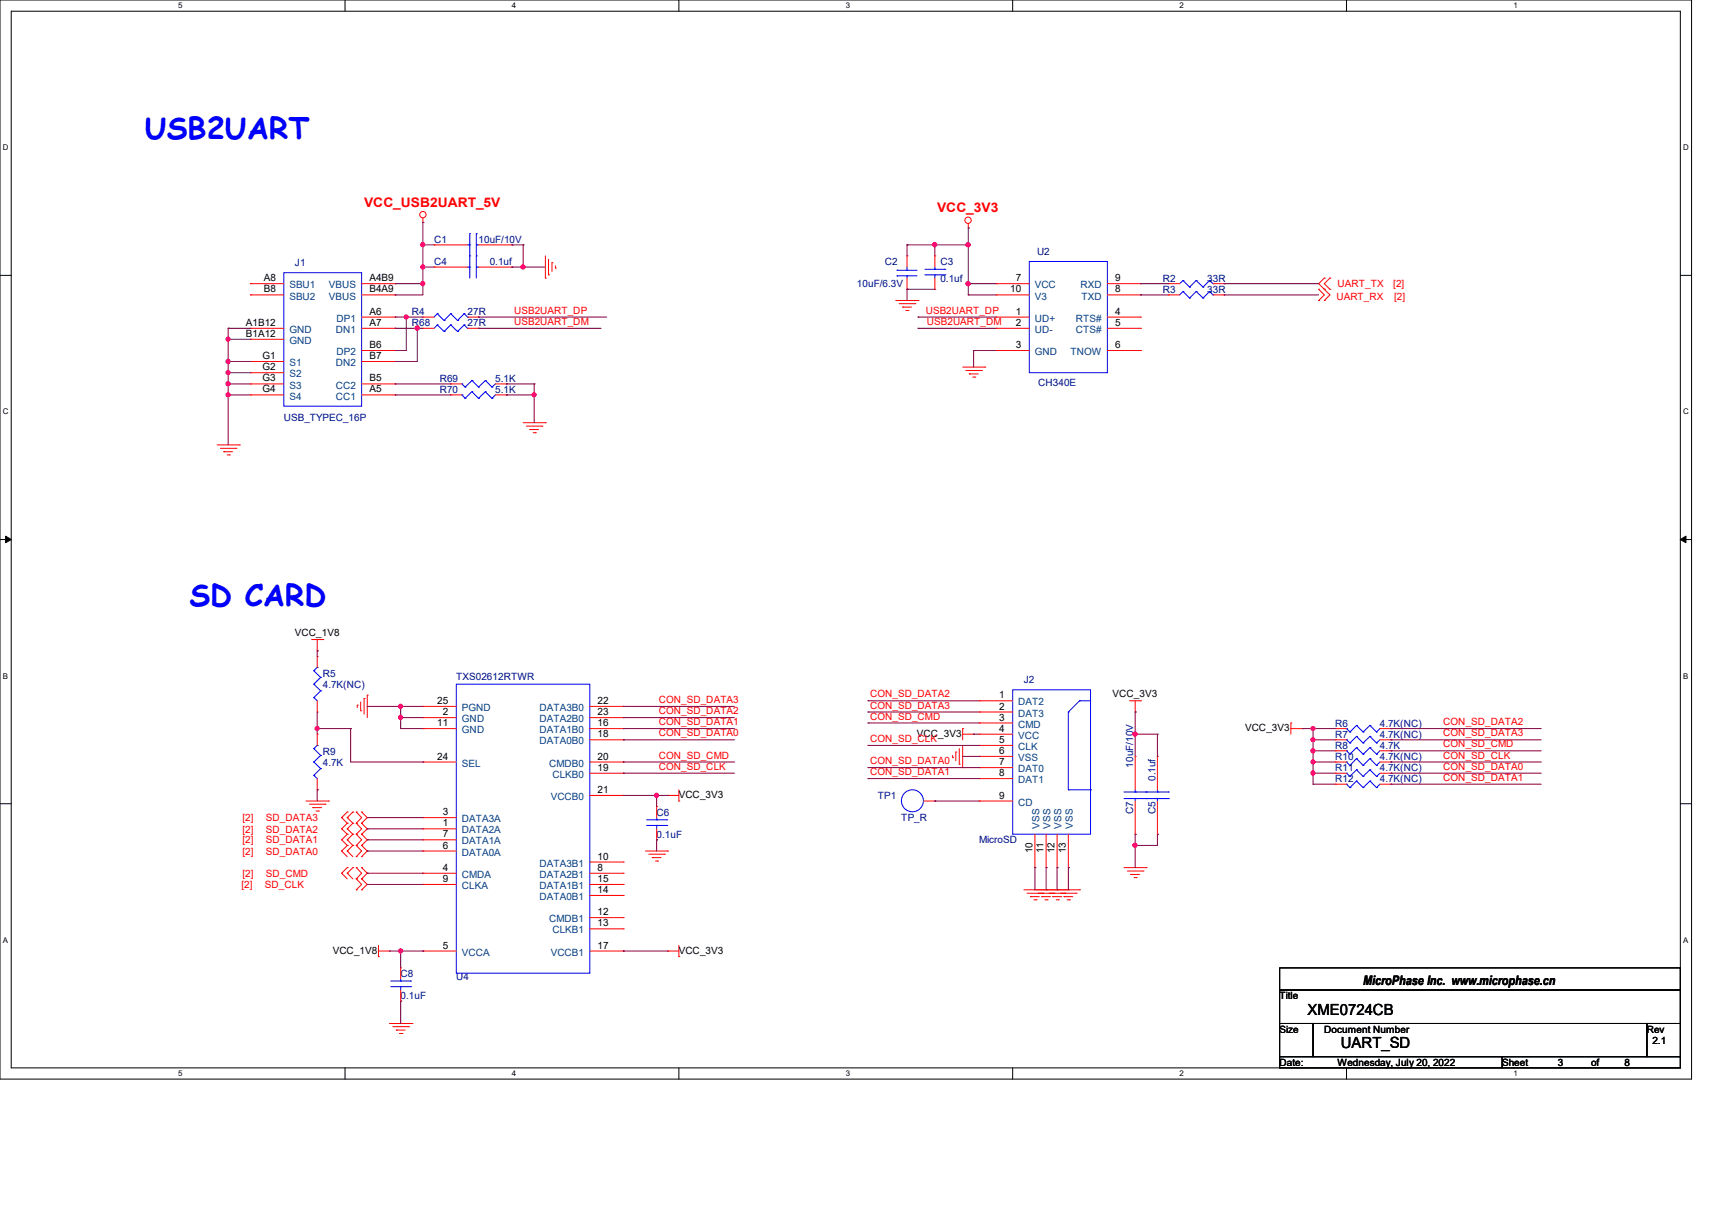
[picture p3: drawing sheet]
<svg xmlns="http://www.w3.org/2000/svg" width="297mm" height="210mm" viewBox="0 0 297 210" stroke-linecap="round" stroke-linejoin="round" font-family="sans-serif">
<path d="M0 0h293.5v187.3h-293.5zM1.9 1.9h289.6v183.4h-289.6z" fill="none" stroke="#000" stroke-width=".17"/>
<g fill="#fff">
<path d="M30.9 .2h.8v1.5h-.8z"/>
<path d="M30.9 185.5h.8v1.6h-.8z"/>
</g>
<path d="M59.9 0v1.9M59.9 185.3v2" fill="none" stroke="#000" stroke-width=".17"/>
<g fill="#fff">
<path d="M88.8 .2h.8v1.5h-.8z"/>
<path d="M88.8 185.5h.8v1.6h-.8z"/>
</g>
<path d="M117.8 0v1.9M117.8 185.3v2" fill="none" stroke="#000" stroke-width=".17"/>
<g fill="#fff">
<path d="M146.7 .2h.8v1.5h-.8z"/>
<path d="M146.7 185.5h.8v1.6h-.8z"/>
</g>
<path d="M175.7 0v1.9M175.7 185.3v2" fill="none" stroke="#000" stroke-width=".17"/>
<g fill="#fff">
<path d="M204.6 .2h.8v1.5h-.8z"/>
<path d="M204.6 185.5h.8v1.6h-.8z"/>
</g>
<path d="M233.6 0v1.9M233.6 185.3v2" fill="none" stroke="#000" stroke-width=".17"/>
<g fill="#fff">
<path d="M262.6 .2h.7v1.5h-.7z"/>
<path d="M262.6 185.5h.7v1.6h-.7z"/>
<path d="M.5 24.8h1v1.6h-1z"/>
<path d="M292 24.8h1v1.6h-1z"/>
<path d="M.5 70.7h1v1.5h-1z"/>
<path d="M292 70.7h1v1.5h-1z"/>
</g>
<path d="M0 47.8h1.9M291.5 47.8h2" fill="none" stroke="#000" stroke-width=".17"/>
<g fill="#fff">
<path d="M.5 116.5h.9v1.6h-.9z"/>
<path d="M292 116.5h.9v1.6h-.9z"/>
</g>
<path d="M0 93.6h1.9M291.5 93.6h2" fill="none" stroke="#000" stroke-width=".17"/>
<path d="M1 93l.9 .6-.9 .6zM291.5 93.6l1-.6v1.2z" fill="#000" stroke="#000" stroke-width=".17"/>
<g fill="#fff">
<path d="M.5 162.4h.9v1.5h-.9z"/>
<path d="M292 162.4h.9v1.5h-.9z"/>
</g>
<path d="M0 139.5h1.9M291.5 139.5h2M222 168h69.5v3.8h-69.5zM222 171.8h69.5v5.8h-69.5zM222 177.6h5.8v5.8h-5.8zM227.8 177.6h57.9v5.8h-57.9zM285.7 177.6h5.8v5.8h-5.8zM222 183.4h38.6v1.9h-38.6zM260.6 183.4h30.9v1.9h-30.9z" fill="none" stroke="#000" stroke-width=".17"/>
<g fill="none" stroke="#f00" stroke-width=".17">
<path d="M73.4 38.6h.1M73.4 37.8v.8M168 39.6h.1M168 38.8v.8M43.4 57h.1M43.4 49.2h.1M43.4 58.9h.1M43.4 51.2h.1M43.4 57h5.8M43.4 49.2h5.8M43.4 51.2h5.8M43.4 58.9h5.8"/>
<path d="M62.7 57h5.8M62.7 55h5.8M62.7 49.2h5.8M62.7 51.2h5.8M68.5 49.2h.1M68.5 55h.1M68.5 57h.1M68.5 51.2h.1M73.4 57h.1M73.4 55h.1M73.4 57h1.9M73.4 55h1.9"/>
<path d="M75.3 46.4h.1M75.3 42.5h.1M75.3 46.4h5.8M75.3 42.5h5.8M81.1 57h1.9M81.1 55h1.9M83 57h.1M83 55h.1M83 46.4h5.8M83 42.5h5.8M88.8 46.4h.1M88.8 42.5h.1"/>
<path d="M94.6 48.3h.1M94.6 44.4v3.9M95.2 47.7h.1M95.2 45v2.7M95.8 45.6h.1M95.8 45.6v1.5M96.4 46.5h.1M96.4 46.1v.4M155.4 52.2h3.9M156 52.7h2.7M156.6 53.3h.1M156.6 53.3h1.5"/>
<path d="M157.1 53.9h.4M157.4 50.2h.1M157.4 44.4h.1M157.4 44.4v2M157.4 48.3v1.9M157.5 53.9h.1M158.7 52.7h.1M159.3 52.2h.1M162.2 44.4h.1M162.2 50.2h.1M162.2 44.4v2M162.2 48.3v1.9"/>
<path d="M172.8 51.2h.1M172.8 55h.1M172.8 57h.1M172.8 49.2h.1M172.8 57h5.8M172.8 55h5.8M172.8 49.2h5.8M172.8 51.2h5.8M192.1 57h5.8M192.1 55h5.8M192.1 49.2h5.8M192.1 51.2h5.8"/>
<path d="M197.9 51.2h.1M197.9 49.2h.1M197.9 57h.1M197.9 55h.1M202.7 49.2h.1M202.7 51.2h.1M202.7 49.2h1.9M202.7 51.2h1.9M210.4 49.2h1.9M210.4 51.2h1.9M212.3 49.2h.1M212.3 51.2h.1"/>
<path d="M228.8 50.2h.1M228.8 52.2h.1M228.8 50.2l.9 1-.9 1M229.7 50.2h.1M229.7 52.2h.1M229.7 48.3h.1M229.7 48.3l-.9 .9 1.9 2-1 1M230.7 50.2h.1M230.7 48.3h.1M230.7 48.3l-1 .9 1 1M37.7 77.2h3.8M38.2 77.8h2.7"/>
<path d="M38.8 78.4h.1M38.8 78.4h1.5M39.4 79h.4M39.8 79h.1M40.9 77.8h.1M41.5 77.2h.1M43.4 62.7h.1M43.4 64.7h.1M43.4 66.6h.1M43.4 68.5h.1M43.4 66.6h5.8M43.4 68.5h5.8"/>
<path d="M43.4 62.7h5.8M43.4 64.7h5.8M62.7 66.6h5.8M62.7 68.5h5.8M62.7 60.8h5.8M62.7 62.7h5.8M68.5 68.5h.1M68.5 66.6h.1M68.5 60.8h.1M68.5 62.7h.1M78.2 66.6h.1M78.2 68.5h.1"/>
<path d="M78.2 66.6h1.9M78.2 68.5h1.9M85.9 66.6h1.9M85.9 68.5h1.9M87.8 66.6h.1M87.8 68.5h.1M90.8 73.4h3.8M91.3 74h2.7M91.9 74.5h.1M91.9 74.5h1.5M92.5 75.1h.4M92.9 75.1h.1"/>
<path d="M94 74h.1M94.6 73.4h.1M167 63.7h3.9M167.6 64.3h2.7M168.1 64.9h.1M168.1 64.9h1.6M168.7 65.4h.4M169.1 65.4h.1M170.3 64.3h.1M170.9 63.7h.1M172.8 60.8h.1M172.8 60.8h5.8"/>
<path d="M192.1 60.8h5.8M197.9 60.8h.1M54.1 111h1.9M55 112.9h.1M55 113.9h.1M55 111v1.9M55 113.9v1.9M56 111h.1M53.1 139h3.9M53.7 139.6h2.7M55 137.1h.1M55 127.4h.1"/>
<path d="M55 123.6h.1M55 121.6v2M55 127.4v2M55 135.1v2M56.4 139.6h.1M57 139h.1M62 122.4h.1M62 122.4v.4M62.6 123.4h.1M62.6 121.8v1.6M63.2 121.2h.1M63.2 121.2v2.8"/>
<path d="M63.7 120.6h.1M63.7 120.6v3.9M73.4 124.5h.1M73.4 126.4h.1M73.4 132.2h.1M73.4 122.6h.1M73.4 126.4h5.8M73.4 124.5h5.8M73.4 132.2h5.8M73.4 122.6h5.8M102.3 126.4h5.8M102.3 138h5.8"/>
<path d="M102.3 124.5h5.8M102.3 128.4h5.8M102.3 134.2h5.8M102.3 132.2h5.8M102.3 122.6h5.8M108.1 126.4h.1M108.1 128.4h.1M108.1 134.2h.1M108.1 132.2h.1M108.1 138h.1M108.1 122.6h.1M108.1 124.5h.1"/>
<path d="M113.9 140h.1M113.9 140v1.9M115.8 138h.1M115.8 138h2M117.8 139h.1M117.8 137.1v1.9M160.2 139h2M162.2 139h.1M165.3 131.5h.1M165.3 131.1v.4M165.8 130.5h.1M165.8 130.5v1.5"/>
<path d="M166.4 132.6h.1M166.4 129.9v2.7M167 126.4h.1M167 133.2h.1M167 127.4h1.9M167 126.4v2M167 129.4v3.8M168.9 127.4h.1M169.9 121.6h.1M169.9 123.6h.1M169.9 125.5h.1M169.9 127.4h.1"/>
<path d="M169.9 129.4h.1M169.9 131.3h.1M169.9 133.2h.1M169.9 135.1h.1M169.9 139h.1M169.9 121.6h5.8M169.9 127.4h5.8M169.9 139h5.8M169.9 123.6h5.8M169.9 125.5h5.8M169.9 129.4h5.8M169.9 131.3h5.8"/>
<path d="M169.9 133.2h5.8M169.9 135.1h5.8M196 121.6h1.9M196.9 123.6h.1M196.9 131.3h.1M196.9 121.6v2M196.9 131.3v5.8M196.9 139v5.8M197.9 121.6h.1M200.8 131.3h.1M200.8 131.3v5.8M200.8 139v5.8"/>
<path d="M223.9 125.5h.1M223.9 126.4h2M223.9 125.5v1.9M225.9 126.4h.1M231.6 126.4h.1M231.6 128.4h.1M231.6 130.3h.1M231.6 132.2h.1M231.6 134.2h.1M231.6 136.1h.1M231.6 126.4h2M231.6 128.4h2"/>
<path d="M231.6 134.2h2M231.6 132.2h2M231.6 130.3h2M231.6 136.1h2M239.4 126.4h1.9M239.4 128.4h1.9M239.4 134.2h1.9M239.4 132.2h1.9M239.4 130.3h1.9M239.4 136.1h1.9M241.3 126.4h.1M241.3 128.4h.1"/>
<path d="M241.3 130.3h.1M241.3 132.2h.1M241.3 134.2h.1M241.3 136.1h.1M54.3 140.2h.1M54.3 140.2h1.5M54.8 140.8h.4M55.2 140.8h.1M59.3 143.8h.1M59.3 145.8h.1M59.3 141.9h.1M59.3 147.7h.1"/>
<path d="M59.3 151.6h.1M59.3 143.8l.9 1M59.3 145.8l.9 .9M59.3 141.9l.9 1M59.3 147.7l.9 1M59.3 151.6l.9 .9M60.2 143.8h.1M60.2 142.9h.1M60.2 145.8h.1M60.2 144.8h.1M60.2 141.9h.1M60.2 140.9h.1"/>
<path d="M60.2 147.7h.1M60.2 146.7h.1M60.2 151.6h.1M60.2 150.6h.1M60.2 143.8l1 1M60.2 142.9l-.9 .9M60.2 145.8l1 .9M60.2 144.8l-.9 1M60.2 141.9l1 1M60.2 140.9l-.9 1M60.2 147.7l1 1M60.2 146.7l-.9 1"/>
<path d="M60.2 151.6l1 .9M60.2 150.6l-.9 1M61.2 142.9h.1M61.2 144.8h.1M61.2 140.9h.1M61.2 146.7h.1M61.2 150.6h.1M61.2 142.9l-1 .9M61.2 144.8l-1 1M61.2 140.9l-1 1M61.2 146.7l-1 1M61.2 150.6l-1 1"/>
<path d="M61.8 154.4h.1M61.8 152.5h.1M61.8 144.8h.1M61.8 142.9h.1M61.8 146.7h.1M61.8 140.9h.1M61.8 148.7h.1M61.8 150.6h.1M61.8 152.5l.9 1-.9 .9M61.8 142.9l.9 .9-.9 1M61.8 144.8l.9 1-.9 .9M61.8 140.9l.9 1-.9 1"/>
<path d="M61.8 146.7l.9 1-.9 1M61.8 150.6l.9 1-.9 .9M62.7 152.5h.1M62.7 154.4h.1M62.7 142.9h.1M62.7 144.8h.1M62.7 146.7h.1M62.7 140.9h.1M62.7 148.7h.1M62.7 150.6h.1M62.7 152.5l1 1-1 .9M62.7 142.9l1 .9-1 1"/>
<path d="M62.7 144.8l1 1-1 .9M62.7 140.9l1 1-1 1M62.7 146.7l1 1-1 1M62.7 150.6l1 1-1 .9M73.4 143.8h.1M73.4 141.9h.1M73.4 151.6h.1M73.4 147.7h.1M73.4 145.8h.1M73.4 153.5h.1M73.4 147.7h5.8M73.4 143.8h5.8"/>
<path d="M73.4 141.9h5.8M73.4 151.6h5.8M73.4 145.8h5.8M73.4 153.5h5.8M102.3 151.6h5.8M102.3 153.5h5.8M102.3 149.6h5.8M102.3 159.3h5.8M102.3 155.4h5.8M108.1 151.6h.1M108.1 149.6h.1M108.1 159.3h.1"/>
<path d="M108.1 155.4h.1M108.1 153.5h.1M112 147.7h3.8M112.6 148.3h2.7M113.2 148.8h.1M113.2 148.8h1.5M113.7 149.4h.4M113.9 145.8h.1M113.9 143.8v2M114.1 149.4h.1M115.3 148.3h.1M115.8 147.7h.1"/>
<path d="M177.6 154.4h9.7M178.2 155h8.5M178.8 155.6h.1M178.8 155.6h1.5M179.4 156.2h.3M179.5 150.6h.1M179.5 144.8v5.8M179.7 156.2h.1M180.7 155.6h.1M180.7 155.6h1.5M180.9 155h.1M181.3 156.2h.4"/>
<path d="M181.5 154.4h.1M181.5 150.6h.1M181.5 144.8v5.8M181.7 156.2h.1M182.6 155.6h.1M182.6 155.6h1.6M182.8 155h.1M183.2 156.2h.4M183.4 154.4h.1M183.4 150.6h.1M183.4 144.8v5.8M183.6 156.2h.1"/>
<path d="M184.6 155.6h.1M184.6 155.6h1.5M184.7 155h.1M185.1 156.2h.4M185.3 154.4h.1M185.3 150.6h.1M185.3 144.8v5.8M185.5 156.2h.1M186.7 155h.1M187.3 154.4h.1M195 150.6h3.8M195.6 151.2h2.7"/>
<path d="M196.1 151.8h.1M196.1 151.8h1.6M196.7 152.3h.4M196.9 144.8h.1M197.1 152.3h.1M198.3 151.2h.1M198.8 150.6h.1M200.8 144.8h.1M65.7 166h.1M65.7 165.1h1.9M65.7 164.1v1.9M67.6 165.1h.1"/>
<path d="M67.6 177.6h3.9M68.2 178.2h2.7M68.7 178.8h.1M68.7 178.8h1.6M69.3 179.4h.4M69.5 168h.1M69.5 173.7h.1M69.5 168v1.9M69.5 171.8v1.9M69.7 179.4h.1M70.9 178.2h.1M71.5 177.6h.1"/>
<path d="M73.4 165.1h.1M73.4 165.1h5.8M102.3 165.1h5.8M102.3 161.2h5.8M108.1 161.2h.1M108.1 165.1h.1M115.8 165.1h.1M115.8 165.1h2M117.8 166h.1M117.8 164.1v1.9"/>
<circle cx="73.4" cy="37.3" r=".55"/>
<circle cx="167.9" cy="38.2" r=".55"/>
</g>
<g fill="none" stroke="#00f" stroke-width=".17">
<path d="M49.2 47.3h13.5v23.2h-13.5zM75.9 56.4h.1M75.9 54.4h.1M75.9 56.4l-.6 .6M75.9 56.4l1.1 1.1M75.9 54.4l-.6 .6M75.9 54.4l1.1 1.2M77 57.5h.1M77 55.6h.1M78.2 56.4h.1M78.2 54.4h.1M78.2 56.4l-1.2 1.1"/>
<path d="M78.2 56.4l1.2 1.1M78.2 54.4l-1.2 1.2M78.2 54.4l1.2 1.2M79.4 57.5h.1M79.4 55.6h.1M80.5 56.4h.1M80.5 54.4h.1M80.5 56.4l-1.1 1.1M80.5 56.4l.6 .6M80.5 54.4l-1.1 1.2M80.5 54.4l.6 .6M81.1 57h.1"/>
<path d="M81.1 55h.1M81.1 46.4h.4M81.1 42.5h.4M81.5 44.4h.1M81.5 46.4h.1M81.5 40.6h.1M81.5 42.5h.1M81.5 40.6v7.7M82.6 44.4h.1M82.6 46.4h.1M82.6 40.6h.1M82.6 42.5h.1"/>
<path d="M82.6 40.6v7.7M82.6 46.4h.4M82.6 42.5h.4M155.6 46.9h.1M155.6 47.9h.1M155.6 46.9h3.5M155.6 47.9h3.5M157.4 47.9h.1M157.4 46.9h.1M157.4 46.4v.5M157.4 47.9v.4M160.4 47.7h3.5"/>
<path d="M160.4 46.7h3.5M162.2 46.7h.1M162.2 47.7h.1M162.2 46.4v.3M162.2 47.7v.6M163.9 47.7h.1M163.9 46.7h.1M178.6 45.4h13.5v19.3h-13.5zM205.2 48.7h.1M205.2 50.6h.1M205.2 48.7l-.6 .5M205.2 48.7l1.2 1.1"/>
<path d="M205.2 50.6l-.6 .6M205.2 50.6l1.2 1.1M206.4 49.8h.1M206.4 51.7h.1M207.5 48.7h.1M207.5 50.6h.1M207.5 48.7l-1.1 1.1M207.5 48.7l1.2 1.1M207.5 50.6l-1.1 1.1M207.5 50.6l1.2 1.1M208.7 49.8h.1M208.7 51.7h.1"/>
<path d="M209.8 48.7h.1M209.8 50.6h.1M209.8 48.7l-1.1 1.1M209.8 48.7l.6 .5M209.8 50.6l-1.1 1.1M209.8 50.6l.6 .6M210.4 49.2h.1M210.4 51.2h.1M80.1 66.6h.1M80.1 68.5h.1M80.1 66.6l.6 .6M80.1 68.5l.6 .6"/>
<path d="M80.7 67.2h.1M80.7 69.1h.1M81.9 66h.1M81.9 68h.1M81.9 66l1.1 1.2M81.9 66l-1.2 1.2M81.9 68l1.1 1.1M81.9 68l-1.2 1.1M83 67.2h.1M83 69.1h.1M84.2 66h.1M84.2 68h.1"/>
<path d="M84.2 66l1.1 1.2M84.2 66l-1.2 1.2M84.2 68l1.1 1.1M84.2 68l-1.2 1.1M85.3 67.2h.1M85.3 69.1h.1M85.9 66.6l-.6 .6M85.9 68.5l-.6 .6M54.4 118.7h.1M54.4 116.4h.1M54.4 118.7l1.2 1.2M54.4 116.4l1.2 1.2"/>
<path d="M55 115.8h.1M55 115.8l-.6 .6M55.6 119.9h.1M55.6 117.6h.1M55.6 119.9l-1.2 1.2M55.6 117.6l-1.2 1.1M79.2 118.7h23.1v50.2h-23.1zM175.7 119.7h13.5v25.1h-13.5zM54.4 134.6h.1M54.4 132.2h.1M54.4 129.9h.1M54.4 121.1h.1"/>
<path d="M54.4 134.6l.6 .5M54.4 132.2l1.2 1.2M54.4 129.9l1.2 1.2M54.4 121.1l.6 .5M55 129.4h.1M55 129.4l-.6 .5M55.6 133.4h.1M55.6 131.1h.1M55.6 133.4l-1.2 1.2M55.6 131.1l-1.2 1.1M185.3 123.6h.1M185.3 137.1h.1"/>
<path d="M185.3 123.6v13.5M185.3 137.1h3.9M187.3 121.6h.1M187.3 121.6h1.9M187.3 121.6l-2 2M189.2 137.1h.1M195 138.6h7.7M195 137.5h7.7M196.9 138.6h.1M196.9 137.5h.1M196.9 137.1v.4M196.9 138.6v.4"/>
<path d="M198.8 138.6h.1M198.8 137.5h.1M200.8 138.6h.1M200.8 137.5h.1M200.8 137.1v.4M200.8 138.6v.4M202.7 138.6h.1M202.7 137.5h.1M233.6 126.4h.1M233.6 128.4h.1M233.6 130.3h.1M233.6 132.2h.1"/>
<path d="M233.6 134.2h.1M233.6 136.1h.1M233.6 126.4l.6 .6M233.6 128.4l.6 .5M233.6 130.3l.6 .6M233.6 132.2l.6 .6M233.6 134.2l.6 .5M233.6 136.1l.6 .6M234.2 127h.1M234.2 128.9h.1M234.2 130.9h.1M234.2 132.8h.1"/>
<path d="M234.2 134.7h.1M234.2 136.7h.1M235.3 125.9h.1M235.3 127.8h.1M235.3 129.8h.1M235.3 131.7h.1M235.3 133.6h.1M235.3 135.6h.1M235.3 125.9l1.2 1.1M235.3 125.9l-1.1 1.1M235.3 127.8l1.2 1.1M235.3 127.8l-1.1 1.1"/>
<path d="M235.3 129.8l1.2 1.1M235.3 129.8l-1.1 1.1M235.3 131.7l1.2 1.1M235.3 131.7l-1.1 1.1M235.3 133.6l1.2 1.1M235.3 133.6l-1.1 1.1M235.3 135.6l1.2 1.1M235.3 135.6l-1.1 1.1M236.5 127h.1M236.5 128.9h.1M236.5 130.9h.1M236.5 132.8h.1"/>
<path d="M236.5 134.7h.1M236.5 136.7h.1M237.7 125.9h.1M237.7 127.8h.1M237.7 129.8h.1M237.7 131.7h.1M237.7 133.6h.1M237.7 135.6h.1M237.7 125.9l1.1 1.1M237.7 125.9l-1.2 1.1M237.7 127.8l1.1 1.1M237.7 127.8l-1.2 1.1"/>
<path d="M237.7 129.8l1.1 1.1M237.7 129.8l-1.2 1.1M237.7 131.7l1.1 1.1M237.7 131.7l-1.2 1.1M237.7 133.6l1.1 1.1M237.7 133.6l-1.2 1.1M237.7 135.6l1.1 1.1M237.7 135.6l-1.2 1.1M238.8 127h.1M238.8 128.9h.1M238.8 130.9h.1M238.8 132.8h.1"/>
<path d="M238.8 134.7h.1M238.8 136.7h.1M239.4 126.4l-.6 .6M239.4 128.4l-.6 .5M239.4 130.3l-.6 .6M239.4 132.2l-.6 .6M239.4 134.2l-.6 .5M239.4 136.1l-.6 .6M112.2 143.3h3.5M112.2 142.3h3.5M113.9 142.3h.1M113.9 143.3h.1"/>
<path d="M113.9 141.9v.4M113.9 143.3v.5M115.7 143.3h.1M115.7 142.3h.1M67.8 171.2h3.4M67.8 170.3h3.4M69.5 170.3h.1M69.5 171.2h.1M69.5 169.9v.4M69.5 171.2v.6M71.2 171.2h.1M71.2 170.3h.1"/>
<circle cx="158.3" cy="139" r="1.91"/>
</g>
<g fill="none" stroke="#800040" stroke-width=".17">
<path d="M73.4 38.6h.1M73.4 38.6v12.6h-4.9M168 39.6h.1M168 39.6v11.6M39.6 58.9h.1M39.6 57h.1M39.6 57h3.8M39.6 58.9h3.8M39.6 57v20.2M68.5 57h.1M68.5 55h.1M68.5 51.2h.1"/>
<path d="M68.5 49.2h.1M68.5 57h4.9M68.5 55h4.9M68.5 49.2h4.9M70.5 55h.1M70.5 55v5.8h-2M72.4 57h.1M72.4 57v5.7h-3.9M73.4 42.5h.1M73.4 46.4h.1M73.4 49.2h.1M73.4 46.4h1.9"/>
<path d="M73.4 42.5h1.9M83 57h.1M83 55h.1M83 57h21.3M83 55h22.2M88.8 46.4h.1M88.8 42.5h.1M88.8 46.4h5.8M88.8 42.5h2M90.8 46.4h.1M90.8 42.5h.1M90.8 42.5v3.9"/>
<path d="M157.4 42.5h.1M157.4 50.2h.1M157.4 42.5h10.6M157.4 42.5v1.9M157.4 50.2v2M157.4 50.2h4.8M159.3 57h.1M159.3 55h.1M159.3 57h13.5M159.3 55h13.5M162.2 42.5h.1M162.2 42.5v1.9"/>
<path d="M168 49.2h.1M168 51.2h.1M168 42.5h.1M168 51.2h4.8M168 49.2h4.8M197.9 51.2h.1M197.9 49.2h.1M197.9 51.2h4.8M197.9 49.2h4.8M212.3 51.2h.1M212.3 49.2h.1M212.3 51.2h16.5"/>
<path d="M212.3 49.2h16.5M39.6 66.6h.1M39.6 64.7h.1M39.6 62.7h.1M39.6 68.5h.1M39.6 68.5h3.8M39.6 66.6h3.8M39.6 64.7h3.8M39.6 62.7h3.8M68.5 68.5h.1M68.5 66.6h.1M68.5 62.7h.1"/>
<path d="M68.5 60.8h.1M68.5 68.5h9.7M68.5 66.6h9.7M87.8 66.6h.1M87.8 68.5h.1M87.8 68.5h4.9M87.8 66.6h4.9M92.7 68.5h.1M92.7 66.6h.1M92.7 66.6v6.8M168.9 60.8h.1M168.9 60.8h3.9"/>
<path d="M168.9 60.8v2.9M55 112.9h.1M55 112.9v1M55 126.4h.1M55 137.1h.1M55 126.4h5.8M55 123.6v3.8M55 137.1v1.9M60.8 126.4h.1M60.8 126.4v5.8h12.6M63.7 122.6h.1M63.7 122.6h9.7"/>
<path d="M69.5 122.6h.1M69.5 126.4h.1M69.5 124.5h.1M69.5 126.4h3.9M69.5 124.5h3.9M69.5 122.6v3.8M73.4 132.2h.1M108.1 122.6h.1M108.1 132.2h.1M108.1 134.2h.1M108.1 124.5h.1M108.1 128.4h.1"/>
<path d="M108.1 126.4h.1M108.1 134.2h19.3M108.1 126.4h19.3M108.1 132.2h19.3M108.1 128.4h19.3M108.1 122.6h19.3M108.1 124.5h19.3M108.1 138h7.7M113.9 138h.1M113.9 138v2M115.8 138h.1M150.6 125.5h.1"/>
<path d="M150.6 123.6h.1M150.6 135.1h.1M150.6 133.2h.1M150.6 121.6h.1M150.6 129.4h.1M150.6 125.5h19.3M150.6 123.6h19.3M150.6 135.1h19.3M150.6 133.2h19.3M150.6 121.6h19.3M150.6 129.4h19.3M162.2 139h.1"/>
<path d="M162.2 139h7.7M167 131.3h.1M167 131.3h2.9M168.9 127.4h.1M168.9 127.4h1M196.9 127.4h.1M196.9 123.6h.1M196.9 123.6v7.7M196.9 127.4h3.9M200.8 127.4h.1M200.8 127.4v3.9M225.9 126.4h.1"/>
<path d="M225.9 126.4h5.7M227.8 128.4h.1M227.8 134.2h.1M227.8 126.4h.1M227.8 132.2h.1M227.8 130.3h.1M227.8 136.1h.1M227.8 126.4v9.7M227.8 134.2h3.8M227.8 132.2h3.8M227.8 130.3h3.8M227.8 128.4h3.8"/>
<path d="M227.8 136.1h3.8M241.3 134.2h.1M241.3 132.2h.1M241.3 126.4h.1M241.3 130.3h.1M241.3 128.4h.1M241.3 136.1h.1M241.3 134.2h26.1M241.3 126.4h26.1M241.3 132.2h26.1M241.3 130.3h26.1M241.3 128.4h26.1"/>
<path d="M241.3 136.1h26.1M63.7 141.9h.1M63.7 147.7h.1M63.7 143.8h.1M63.7 145.8h.1M63.7 151.6h.1M63.7 153.5h.1M63.7 141.9h9.7M63.7 147.7h9.7M63.7 143.8h9.7M63.7 145.8h9.7M63.7 151.6h9.7"/>
<path d="M63.7 153.5h9.7M113.9 145.8h.1M113.9 145.8v1.9M179.5 150.6h.1M179.5 150.6v3.8M181.5 150.6h.1M181.5 150.6v3.8M183.4 150.6h.1M183.4 150.6v3.8M185.3 150.6h.1M185.3 150.6v3.8M196.9 144.8h.1"/>
<path d="M196.9 146.7h.1M196.9 144.8v5.8M200.8 144.8h.1M200.8 144.8v1.9h-3.9M67.6 165.1h5.8M69.5 165.1h.1M69.5 173.7h.1M69.5 165.1v2.9M69.5 173.7v3.9M73.4 165.1h.1M108.1 165.1h.1M108.1 165.1h7.7"/>
</g>
<g fill="#f0f" stroke="#f0f" stroke-width=".17">
<circle cx="196.9" cy="127.4" r=".37"/>
<circle cx="196.9" cy="146.7" r=".37"/>
<circle cx="227.8" cy="126.4" r=".36"/>
<circle cx="227.8" cy="132.2" r=".36"/>
<circle cx="227.8" cy="128.4" r=".36"/>
<circle cx="227.8" cy="130.3" r=".37"/>
<circle cx="227.8" cy="134.2" r=".37"/>
<circle cx="113.9" cy="138" r=".36"/>
<circle cx="69.5" cy="124.5" r=".37"/>
<circle cx="69.5" cy="122.6" r=".36"/>
<circle cx="55" cy="126.4" r=".36"/>
<circle cx="69.5" cy="165" r=".36"/>
<circle cx="90.7" cy="46.3" r=".37"/>
<circle cx="72.4" cy="56.9" r=".38"/>
<circle cx="73.3" cy="46.3" r=".36"/>
<circle cx="73.3" cy="42.5" r=".37"/>
<circle cx="39.6" cy="58.9" r=".36"/>
<circle cx="39.5" cy="66.6" r=".37"/>
<circle cx="39.6" cy="64.7" r=".36"/>
<circle cx="39.5" cy="62.7" r=".37"/>
<circle cx="39.6" cy="68.5" r=".36"/>
<circle cx="73.3" cy="49.2" r=".36"/>
<circle cx="92.6" cy="68.5" r=".36"/>
<circle cx="162.1" cy="42.5" r=".37"/>
<circle cx="167.9" cy="49.2" r=".37"/>
<circle cx="167.9" cy="42.5" r=".38"/>
<circle cx="70.5" cy="55" r=".36"/>
</g>
<g font-size="5.2" fill="#00f">
<text x="25.1" y="24.1">USB2UART</text>
<text x="32.9" y="105.2">SD CARD</text>
</g>
<g font-size="2.7">
<text x="226.8" y="176.1">XME0724CB</text>
<text x="232.6" y="181.9">UART_SD</text>
</g>
<g font-size="2.3" fill="#f00">
<text x="63.2" y="35.9">VCC_USB2UART_5V</text>
<text x="162.6" y="36.9">VCC_3V3</text>
</g>
<text font-size="2.3" x="236.5" y="170.9">MicroPhase Inc. www.microphase.cn</text>
<g font-size="1.7" fill="#000080">
<text x="51.2" y="46.2">J1</text>
<text x="75.3" y="46">C4</text>
<text x="75.3" y="42.2">C1</text>
<text x="83" y="42.2">10uF/10V</text>
<text x="85" y="46">0.1uf</text>
<text x="153.5" y="46">C2</text>
<text x="163.1" y="46">C3</text>
<text x="179.9" y="44.3">U2</text>
<text x="148.7" y="49.9">10uF/6.3V</text>
<text x="163.1" y="48.9">0.1uf</text>
<text x="201.7" y="48.9">R2</text>
<text x="201.7" y="50.8">R3</text>
<text x="209.4" y="48.9">33R</text>
<text x="209.4" y="50.8">33R</text>
<text x="71.5" y="56.6">R68</text>
<text x="71.5" y="54.7">R4</text>
<text x="81.1" y="56.6">27R</text>
<text x="81.1" y="54.7">27R</text>
<text x="76.3" y="66.3">R69</text>
<text x="76.3" y="68.2">R70</text>
<text x="85.9" y="66.3">5.1K</text>
<text x="85.9" y="68.2">5.1K</text>
<text x="180.1" y="67.1">CH340E</text>
<text x="49.2" y="73.1">USB_TYPEC_16P</text>
<text x="56" y="117.4">R5</text>
<text x="56" y="119.4">4.7K(NC)</text>
<text x="79.2" y="118">TXS02612RTWR</text>
<text x="177.6" y="118.6">J2</text>
<text x="56" y="131">R9</text>
<text x="231.6" y="126.2">R6</text>
<text x="231.6" y="128.1">R7</text>
<text x="231.6" y="130">R8</text>
<text x="231.6" y="131.9">R10</text>
<text x="239.4" y="126.2">4.7K(NC)</text>
<text x="239.4" y="128.1">4.7K(NC)</text>
<text x="239.4" y="130">4.7K</text>
<text x="239.4" y="131.9">4.7K(NC)</text>
<text x="56" y="132.9">4.7K</text>
<text x="196.6" y="133.2" transform="rotate(-90 196.6 133.2)">10uF/10V</text>
<text x="200.4" y="135.6" transform="rotate(-90 200.4 135.6)">0.1uf</text>
<text x="231.6" y="133.9">R11</text>
<text x="231.6" y="135.8">R12</text>
<text x="239.4" y="133.9">4.7K(NC)</text>
<text x="239.4" y="135.8">4.7K(NC)</text>
<text x="113.9" y="141.6">C6</text>
<text x="152.3" y="138.7">TP1</text>
<text x="156.4" y="142.5">TP_R</text>
<text x="196.6" y="141.3" transform="rotate(-90 196.6 141.3)">C7</text>
<text x="200.4" y="141.3" transform="rotate(-90 200.4 141.3)">C5</text>
<text x="113.9" y="145.5">0.1uF</text>
<text x="169.9" y="146.4">MicroSD</text>
<text x="69.5" y="169.6">C8</text>
<text x="69.5" y="173.4">0.1uF</text>
<text x="79.2" y="170.1">U4</text>
</g>
<g font-size="1.7">
<text x="45.8" y="48.8">A8</text>
<text x="45.8" y="50.8">B8</text>
<text x="64.1" y="48.8">A4B9</text>
<text x="64.1" y="50.8">B4A9</text>
<text x="175.2" y="50.8">10</text>
<text x="176.2" y="48.8">7</text>
<text x="193.4" y="50.8">8</text>
<text x="193.4" y="48.8">9</text>
<text x="42.7" y="56.6">A1B12</text>
<text x="42.7" y="58.5">B1A12</text>
<text x="64.1" y="54.6">A6</text>
<text x="64.1" y="56.6">A7</text>
<text x="176.2" y="54.6">1</text>
<text x="176.2" y="56.6">2</text>
<text x="193.4" y="56.6">5</text>
<text x="193.4" y="54.6">4</text>
<text x="45.5" y="62.3">G1</text>
<text x="45.5" y="64.3">G2</text>
<text x="64.1" y="60.4">B6</text>
<text x="64.1" y="62.3">B7</text>
<text x="176.2" y="60.4">3</text>
<text x="193.4" y="60.4">6</text>
<text x="45.5" y="66.2">G3</text>
<text x="45.5" y="68.1">G4</text>
<text x="64.1" y="68.1">A5</text>
<text x="64.1" y="66.2">B5</text>
<text x="51.2" y="110.3">VCC_1V8</text>
<text x="75.9" y="122.2">25</text>
<text x="76.8" y="124.1">2</text>
<text x="103.7" y="122.2">22</text>
<text x="103.7" y="124.1">23</text>
<text x="173.3" y="121.2">1</text>
<text x="173.3" y="123.1">2</text>
<text x="173.3" y="125.1">3</text>
<text x="193" y="120.9">VCC_3V3</text>
<text x="75.9" y="126">11</text>
<text x="75.9" y="131.8">24</text>
<text x="103.7" y="126">16</text>
<text x="103.7" y="128">18</text>
<text x="103.7" y="131.8">20</text>
<text x="159.1" y="127.9">VCC_3V3</text>
<text x="173.3" y="127">4</text>
<text x="173.3" y="128.9">5</text>
<text x="173.3" y="130.9">6</text>
<text x="216" y="126.9">VCC_3V3</text>
<text x="103.7" y="133.8">19</text>
<text x="103.7" y="137.6">21</text>
<text x="173.3" y="132.8">7</text>
<text x="173.3" y="134.7">8</text>
<text x="76.8" y="143.4">1</text>
<text x="76.8" y="141.5">3</text>
<text x="117.8" y="138.5">VCC_3V3</text>
<text x="173.3" y="138.6">9</text>
<text x="76.8" y="147.3">6</text>
<text x="76.8" y="145.3">7</text>
<text x="103.7" y="149.2">10</text>
<text x="179.1" y="148.1" transform="rotate(-90 179.1 148.1)">10</text>
<text x="181" y="148.1" transform="rotate(-90 181 148.1)">11</text>
<text x="182.9" y="148.1" transform="rotate(-90 182.9 148.1)">12</text>
<text x="184.9" y="148.1" transform="rotate(-90 184.9 148.1)">13</text>
<text x="76.8" y="151.1">4</text>
<text x="76.8" y="153.1">9</text>
<text x="103.7" y="151.1">8</text>
<text x="103.7" y="155">14</text>
<text x="103.7" y="153.1">15</text>
<text x="103.7" y="158.8">12</text>
<text x="103.7" y="160.8">13</text>
<text x="57.7" y="165.5">VCC_1V8</text>
<text x="76.8" y="164.6">5</text>
<text x="103.7" y="164.6">17</text>
<text x="117.8" y="165.5">VCC_3V3</text>
<text x="222" y="173.4">Title</text>
<text x="222" y="179.2">Size</text>
<text x="229.7" y="179.2">Document Number</text>
<text x="285.7" y="179.2">Rev</text>
<text x="222" y="185">Date:</text>
<text x="232.1" y="185">Wednesday, July 20, 2022</text>
<text x="260.6" y="185">Sheet</text>
<text x="270.2" y="185">3</text>
<text x="276" y="185">of</text>
<text x="281.8" y="185">8</text>
<text x="286.7" y="181.1">2.1</text>
</g>
<g font-size="1.7" fill="#004080">
<text x="50.2" y="50">SBU1</text>
<text x="50.2" y="52">SBU2</text>
<text x="57.1" y="50">VBUS</text>
<text x="57.1" y="52">VBUS</text>
<text x="179.5" y="52">V3</text>
<text x="179.5" y="50">VCC</text>
<text x="187.4" y="50">RXD</text>
<text x="187.6" y="52">TXD</text>
<text x="50.2" y="57.8">GND</text>
<text x="50.2" y="59.7">GND</text>
<text x="58.2" y="57.8">DN1</text>
<text x="58.4" y="55.8">DP1</text>
<text x="179.5" y="55.8">UD+</text>
<text x="179.5" y="57.8">UD-</text>
<text x="186.6" y="57.8">CTS#</text>
<text x="186.6" y="55.8">RTS#</text>
<text x="50.2" y="63.5">S1</text>
<text x="50.2" y="65.5">S2</text>
<text x="58.2" y="63.5">DN2</text>
<text x="58.4" y="61.6">DP2</text>
<text x="179.5" y="61.6">GND</text>
<text x="185.7" y="61.6">TNOW</text>
<text x="50.2" y="67.4">S3</text>
<text x="50.2" y="69.3">S4</text>
<text x="58.2" y="69.3">CC1</text>
<text x="58.2" y="67.4">CC2</text>
<text x="80.1" y="125.3">GND</text>
<text x="80.1" y="123.4">PGND</text>
<text x="93.6" y="123.4">DATA3B0</text>
<text x="93.6" y="125.3">DATA2B0</text>
<text x="176.6" y="122.4">DAT2</text>
<text x="176.6" y="124.4">DAT3</text>
<text x="80.1" y="127.3">GND</text>
<text x="93.6" y="127.3">DATA1B0</text>
<text x="93.6" y="129.2">DATA0B0</text>
<text x="176.6" y="126.3">CMD</text>
<text x="176.6" y="128.2">VCC</text>
<text x="176.6" y="130.2">CLK</text>
<text x="80.1" y="133.1">SEL</text>
<text x="95.3" y="133.1">CMDB0</text>
<text x="95.8" y="135">CLKB0</text>
<text x="176.6" y="132.1">VSS</text>
<text x="176.6" y="134">DAT0</text>
<text x="176.6" y="135.9">DAT1</text>
<text x="80.1" y="142.7">DATA3A</text>
<text x="95.5" y="138.9">VCCB0</text>
<text x="176.6" y="139.8">CD</text>
<text x="180.3" y="143.8" transform="rotate(-90 180.3 143.8)">VSS</text>
<text x="182.3" y="143.8" transform="rotate(-90 182.3 143.8)">VSS</text>
<text x="184.2" y="143.8" transform="rotate(-90 184.2 143.8)">VSS</text>
<text x="186.1" y="143.8" transform="rotate(-90 186.1 143.8)">VSS</text>
<text x="80.1" y="144.7">DATA2A</text>
<text x="80.1" y="148.5">DATA0A</text>
<text x="80.1" y="146.6">DATA1A</text>
<text x="80.1" y="152.4">CMDA</text>
<text x="80.1" y="154.3">CLKA</text>
<text x="93.6" y="152.4">DATA2B1</text>
<text x="93.6" y="150.4">DATA3B1</text>
<text x="93.6" y="154.3">DATA1B1</text>
<text x="93.6" y="156.2">DATA0B1</text>
<text x="95.3" y="160.1">CMDB1</text>
<text x="80.1" y="165.9">VCCA</text>
<text x="95.5" y="165.9">VCCB1</text>
<text x="95.8" y="162">CLKB1</text>
</g>
<g font-size="1.7" fill="#f00">
<text x="231.8" y="52">UART_RX</text>
<text x="232.1" y="49.9">UART_TX</text>
<text x="241.7" y="49.9">[2]</text>
<text x="241.9" y="52">[2]</text>
<text x="89.2" y="56.4">USB2UART_DM</text>
<text x="89.2" y="54.4">USB2UART_DP</text>
<text x="160.6" y="54.4">USB2UART_DP</text>
<text x="160.8" y="56.4">USB2UART_DM</text>
<text x="114.3" y="122">CON_SD_DATA3</text>
<text x="114.3" y="124">CON_SD_DATA2</text>
<text x="114.3" y="125.9">CON_SD_DATA1</text>
<text x="150.9" y="124.9">CON_SD_CMD</text>
<text x="150.9" y="123">CON_SD_DATA3</text>
<text x="150.9" y="121">CON_SD_DATA2</text>
<text x="250.4" y="125.9">CON_SD_DATA2</text>
<text x="114.3" y="131.7">CON_SD_CMD</text>
<text x="114.3" y="127.8">CON_SD_DATA0</text>
<text x="150.9" y="128.8">CON_SD_CLK</text>
<text x="250.4" y="131.7">CON_SD_CLK</text>
<text x="250.4" y="129.7">CON_SD_CMD</text>
<text x="250.4" y="127.8">CON_SD_DATA3</text>
<text x="114.3" y="133.6">CON_SD_CLK</text>
<text x="150.9" y="134.5">CON_SD_DATA1</text>
<text x="150.9" y="132.6">CON_SD_DATA0</text>
<text x="250.4" y="133.6">CON_SD_DATA0</text>
<text x="250.4" y="135.5">CON_SD_DATA1</text>
<text x="42.1" y="142.5">[2]</text>
<text x="46.1" y="142.5">SD_DATA3</text>
<text x="42.1" y="144.5">[2]</text>
<text x="42.1" y="146.4">[2]</text>
<text x="42.1" y="148.3">[2]</text>
<text x="46.1" y="144.5">SD_DATA2</text>
<text x="46.1" y="146.4">SD_DATA1</text>
<text x="46.1" y="148.3">SD_DATA0</text>
<text x="41.9" y="154.1">[2]</text>
<text x="42.1" y="152.2">[2]</text>
<text x="46" y="154.1">SD_CLK</text>
<text x="46.1" y="152.2">SD_CMD</text>
</g>
<g font-size="1.4">
<text x="30.9" y="1.4">5</text>
<text x="88.8" y="1.4">4</text>
<text x="146.7" y="1.4">3</text>
<text x="204.6" y="1.4">2</text>
<text x="262.6" y="1.4">1</text>
<text x=".5" y="26.1">D</text>
<text x="292" y="26.1">D</text>
<text x=".5" y="71.9">C</text>
<text x="292" y="71.9">C</text>
<text x=".5" y="117.8">B</text>
<text x="292" y="117.8">B</text>
<text x=".5" y="163.6">A</text>
<text x="292" y="163.6">A</text>
<text x="30.9" y="186.8">5</text>
<text x="88.8" y="186.8">4</text>
<text x="146.7" y="186.8">3</text>
<text x="204.6" y="186.8">2</text>
<text x="262.6" y="186.8">1</text>
</g>
</svg>
